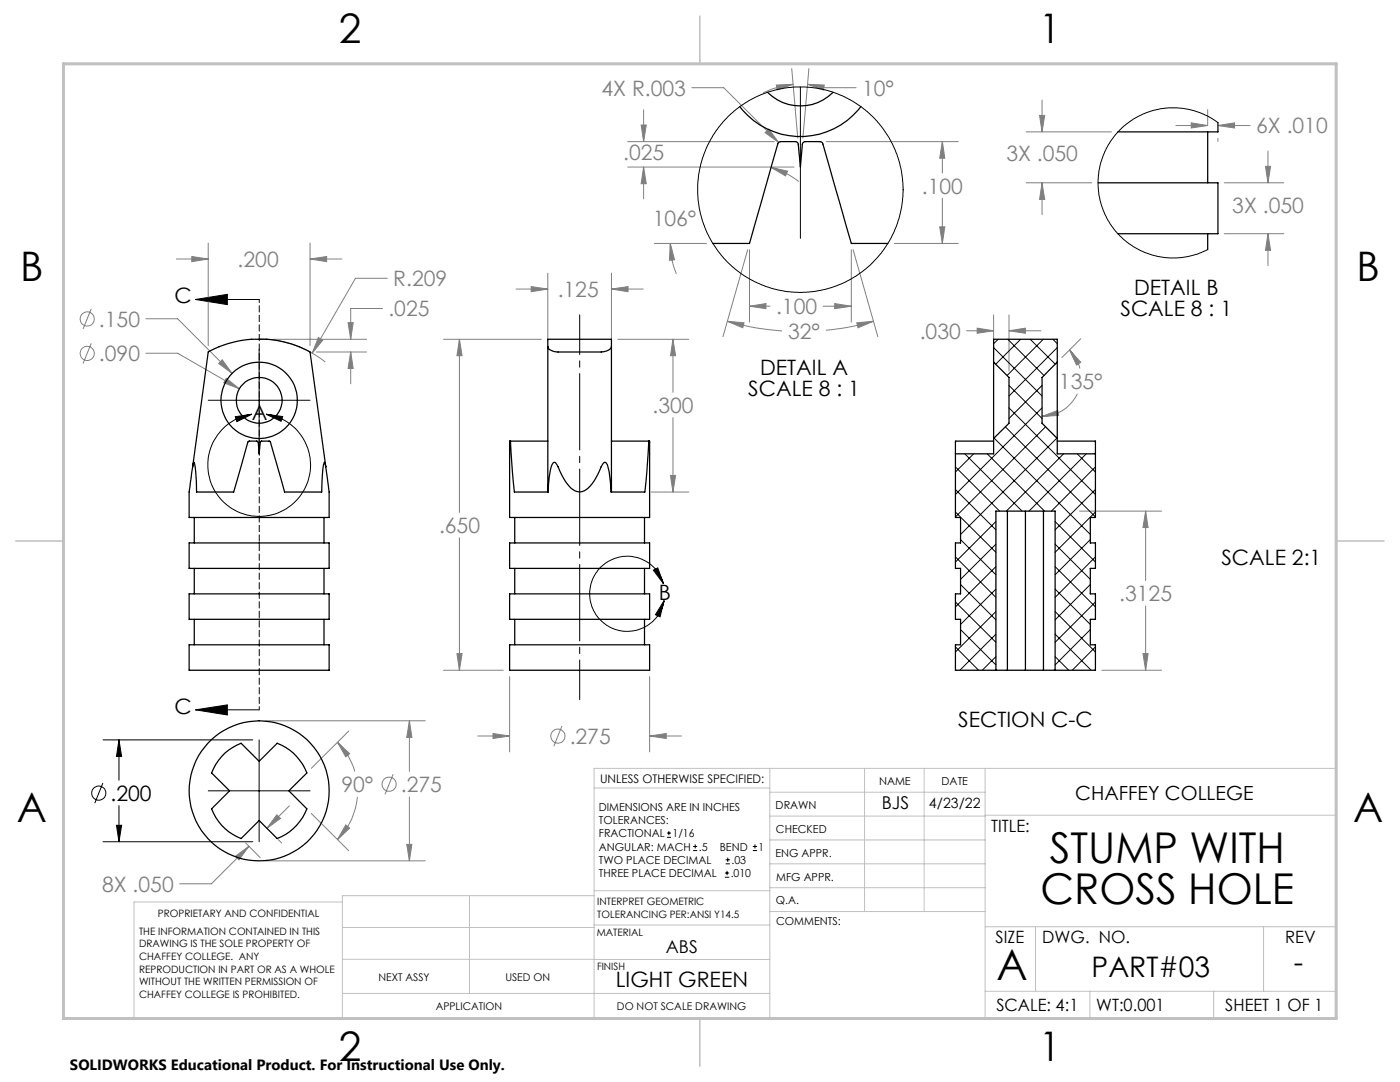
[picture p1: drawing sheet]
<svg xmlns="http://www.w3.org/2000/svg" width="279mm" height="216mm" viewBox="0 0 279 216" stroke-linecap="round" stroke-linejoin="round" font-family="sans-serif">
<g fill="none" stroke="#808080" stroke-width=".2">
<path d="M138.1 17.5h6.3l11 10.9M154.9 17l3.4-.2-3.2 1.2zM158 13.7l1.2 13.9M158.3 16.8a16.8 16.8 0 0 0-6 1.7M161.2 16.8l3.3 .2-.2 1zM161.2 16.8l3.3 .7h6.4M161.4 13.7l-1.2 13.9M208 20v6.3M125.3 28.3h29.3M125.3 33.3h33.2M128 24.9h1l-.6 3.4zM128.4 33.3l.6 3.4h-1z"/>
<path d="M128.4 21.9v6.4M128.4 33.3v6.4M152.7 26.5l.7-.7 2 2.6zM153.9 33.4l3.3 .7-.4 1zM153.9 33.4a15.1 15.1 0 0 1 5.5 2.8M164.9 28.3h26.3M188.1 28.3l.5 3.3h-1.1zM188.1 28.3v6.2M188.1 39.6v9M204.8 26.3h17M204.8 36.5h13.1M207.5 23h1l-.5 3.3z"/>
<path d="M208 36.5l.5 3.3h-1zM208 36.5v6.3M234.7 25h6.3M237.7 24.5l3.3 .5-3.3 .5zM241 21.9v3.1M243.1 25l3.3-.5v1zM243.1 27.6v.6M243.1 25h6.4M244.3 36.5h11.9M252.6 33.2h1l-.6 3.3zM253 30.1v6.4M35.2 51.7h6.4"/>
<path d="M38.3 51.2l3.3 .5-3.3 .5zM41.6 48.5v20.5M61.9 51.7l3.3-.5v1zM61.9 48.5v20.5M61.9 51.7h6.3M77.3 55.5h-6.4l-8.6 15M103 57.7h6.3M106 57.2l3.3 .5-3.3 .5zM109.3 54.5v13.4M122 57.7l3.3-.5v1zM122 54.5v13.4M122 57.7h6.4"/>
<path d="M130.6 48.6h10.4M133.8 48.6l.8 3.2-1 .1zM133.8 48.6v.5a15.6 15.6 0 0 0 1.2 5.5M149.2 49.8l-4.9 17.4M149.6 49.8v14.5M169.9 49.8v14.5M170.3 49.8l4.9 17.4M178.5 48.6h12.7M187.5 45.3h1.1l-.5 3.3zM244.3 46.6h11.9M253 46.6v6.4M253 46.6l.6 3.4h-1z"/>
<path d="M18.2 61.6l-1.6 4.1M18.2 68.5l-1.6 4M29.1 63.6h6.4l10.8 10.9M29.1 70.5h6.4l12.3 7.1M44.3 71.8l2 2.7-2.7-2zM45.2 75.5l2.6 2.1-3.1-1.2zM51.5 67.6a21.4 21.4 0 0 1 13.4 4.6M54.5 67.7h18.7M63.1 70.2h10.1M63.5 67.3l.9 .6-2.1 2.6zM69.5 64.4h1l-.5 3.3zM70 70.2l.5 3.3h-1z"/>
<path d="M70 70.2v6.4M76.3 61.6h-6.3v6.1M88.5 67.7h19.6M91.7 67.7l.5 3.3h-1zM91.7 67.7v34.6M123.3 67.7h14.2M134.3 67.7l.5 3.3h-1zM134.3 67.7v10.6M145.1 64.1l3.4 .3-.3 1zM145.1 64.1a51.3 51.3 0 0 0 11 1.9M149.6 61.1l3.3-.5v1zM149.6 61.1h4.1"/>
<path d="M164.3 61.1h5.6M166.6 60.6l3.3 .5-3.3 .5zM171 64.4l3.3-.3-3.1 1.3zM174.3 64.1a50.2 50.2 0 0 1-9.5 1.8M192.9 66h5.4M195 65.5l3.3 .5-3.3 .5zM198.3 62.8v8.2M201.4 66l3.2-.5v1zM201.4 62.8v11.2M201.4 66h6.3M213.4 69.8l2.3 2.5-.9 .5zM213.4 69.8a7.5 7.5 0 0 1 2.1 3.7"/>
<path d="M215 78.6a7.8 7.8 0 0 1-7 4.5M215.7 67.6l-3.8 3.8M130 98.2h7.5M133.8 94.9h1l-.5 3.3zM134.3 83.3v14.9M208 83.1l3.1-1.2 .2 1zM91.7 107.3v26.4M215.4 102h16.4M228.6 102l.5 3.3h-1zM228.6 102v13.9M88.5 133.7h11.9M91.2 130.4h1l-.5 3.3z"/>
<path d="M101.7 135v15M129.6 135v15M219.9 133.7h11.9M228.1 130.4h1l-.5 3.3zM228.6 120.9v12.8M53 143.8h31.9M67.3 148.1l2.5 2.3-.8 .6zM67.3 148.1a13.1 13.1 0 0 1 3.5 5.9M69.6 145.9l-7.5 7.4M71.3 159a13.7 13.7 0 0 1-4 8.5M78.5 154.5l-1.7 4M81.7 143.8v10.1"/>
<path d="M81.7 159v12.8M81.7 143.8l.5 3.3h-1zM95.4 146.9h6.3M98.4 146.4l3.3 .5-3.3 .5zM112.1 144.9l-1.6 4M129.6 146.9l3.4-.5v1zM129.6 146.9h6.4M47 170.9l2.7-2-2 2.7zM49 168.2l2.9 2.9M49.7 168.9l-7.5 7.5h-6.4M53 171.8h31.9M55.2 162.6l.8 .7-2.7 2z"/>
<path d="M55.5 167.5l.7 .7M57.7 160.8l-4.4 4.5M62.1 162.3l7.5 7.5M69 164.6l.8 .6-2.5 2.3zM81.2 168.5h1l-.5 3.3z"/>
<circle cx="17.4" cy="70.5" r="1.41"/>
<circle cx="17.4" cy="63.6" r="1.4"/>
<circle cx="77.6" cy="156.5" r="1.42"/>
<circle cx="111.3" cy="146.9" r="1.42"/>
</g>
<g fill="none" stroke="#000" stroke-width=".2">
<path d="M159.7 17.4v30.2M39 59.8l6.4-1.1v2.1zM39 59.8h12.7M41.6 79.9h20.3M51.7 69.7v20.3M47 83.1l3.3-.4-3 1.4zM50.3 82.7a10.2 10.2 0 0 0-7.2 15.6 10.2 10.2 0 0 0 17.2 0 10.2 10.2 0 0 0-7.2-15.6M53.1 82.7l3.3 .4-.3 1zM130.4 113.8l.9-.5 1.1 3.2zM132.4 116.5a7.5 7.5 0 0 0-11.7-4.1 7.5 7.5 0 0 0 .5 12.4 7.5 7.5 0 0 0 11.3-5M132.5 119.8l-.8 3.3-.9-.4zM20.5 156.2l-1.6 4.1"/>
<path d="M20.6 147.6h29.8M23.7 147.6v8.1M23.7 147.6l.6 3.4h-1.1zM39 141.6l6.4-.9v2zM39 141.6h12.7M41.6 157.8h20.3M51.7 147.6v20.4M20.6 168h29.8M23.2 164.7h1.1l-.6 3.3zM23.7 160.8v7.2M133.1 167.1h.8M133.1 166.2h.8"/>
<path d="M133.5 165.8v.9M138.3 169.7h.8M138.3 168.9h.8M138.7 168.5v.8M144.7 175h.8M144.7 174.2h.8M144.8 172.4h.9M144.8 171.6h.9M145.1 173.8v.8M145.2 171.1v.9M150.2 169.7h.9M150.2 168.9h.9"/>
<path d="M150.7 168.5v.8"/>
<circle cx="19.7" cy="158.3" r="1.41"/>
</g>
<path d="M51.7 59.7v81.9" fill="none" stroke="#000" stroke-width=".2" stroke-dasharray="1.3 .6" stroke-dashoffset=".6"/>
<path d="M115.7 62.8v76.8" fill="none" stroke="#000" stroke-width=".2" stroke-dasharray="15.2 1.3 1.3 1.3" stroke-dashoffset="7.3"/>
<g fill="none" stroke="#c0c0c0" stroke-width=".2">
<path d="M118.6 157.2h35M153.6 153.3v49.9M153.6 158.1h43M172.5 153.3v28.6M184.4 153.3v28.6M196.6 153.3v49.9M68.3 180h-41.6v23.2h240v-49.9h-148.1v49.9M93.7 178.7v19.5M118.6 178.7h-50.3v24.5M118.6 177.7h35M153.6 162.8h43M153.6 177.1h43"/>
<path d="M153.6 167.6h43M153.6 172.4h43M196.6 162.7h70.1M68.3 198.2h85.3M68.3 191.4l85.3 .1M68.3 185.1h50.3M118.6 184.6h35M153.6 181.9h43M196.6 184.9h70.1M196.6 197.8h70.1M206.7 184.9v12.9M217.5 197.8v5.4"/>
<path d="M242.2 197.8v5.4M252.2 184.9v12.9"/>
</g>
<path d="M139.7 3.2v9.5M3.1 107.9h9.6M266.7 107.9h9.5M139.7 203.2v9.6" fill="none" stroke="#c0c0c0" stroke-width=".3"/>
<path d="M12.7 12.7h254v190.5h-254z" fill="none" stroke="#c0c0c0" stroke-width=".6"/>
<g fill="#000">
<path d="M47 83.1l3.3-.4-3 1.4zM53.1 82.7l3.3 .4-.3 1zM39 59.8l6.4-1.1v2.1zM39 141.6l6.4-.9v2zM130.4 113.8l.9-.5 1.1 3.2zM132.5 119.8l-.8 3.3-.9-.4z"/>
<path d="M23.2 164.7h1.1l-.6 3.3zM23.7 147.6l.6 3.4h-1.1z"/>
</g>
<g fill="#808080">
<path d="M81.7 143.8l.5 3.3h-1zM81.2 168.5h1l-.5 3.3zM47 170.9l2.7-2-2 2.7zM55.2 162.6l.8 .7-2.7 2z"/>
<path d="M69.5 64.4h1l-.5 3.3zM70 70.2l.5 3.3h-1zM44.3 71.8l-.7 .7 2.7 2zM45.2 75.5l-.5 .9 3.1 1.2zM38.3 51.2l3.3 .5-3.3 .5zM61.9 51.7l3.3-.5v1zM63.5 67.3l-1.2 3.2 2.1-2.6zM106 57.2l3.3 .5-3.3 .5zM122 57.7l3.3-.5v1zM98.4 146.4l3.3 .5-3.3 .5zM129.6 146.9l3.4-.5v1zM134.3 67.7l.5 3.3h-1zM133.8 94.9h1l-.5 3.3zM91.7 67.7l.5 3.3h-1zM91.2 130.4h1l-.5 3.3zM69 164.6l.8 .6-2.5 2.3zM67.3 148.1l2.5 2.3-.8 .6zM161.2 16.8l3.3 .2-.2 1zM154.9 17l3.4-.2-3.2 1.2zM152.7 26.5l2.7 1.9-2-2.6zM128 24.9h1l-.6 3.4zM128.4 33.3l.6 3.4h-1zM188.1 28.3l.5 3.3h-1.1zM187.5 45.3h1.1l-.5 3.3zM153.9 33.4l3.3 .7-.4 1zM133.8 48.6l.8 3.2-1 .1zM145.1 64.1l3.4 .3-.3 1zM171 64.4l3.3-.3-3.1 1.3zM149.6 61.1l3.3-.5v1zM166.6 60.6l3.3 .5-3.3 .5zM207.5 23h1l-.5 3.3zM208 36.5l.5 3.3h-1zM253 46.6l.6 3.4h-1zM252.6 33.2h1l-.6 3.3zM237.7 24.5l3.3 .5-3.3 .5zM243.1 25l3.3-.5v1zM195 65.5l3.3 .5-3.3 .5zM201.4 66l3.2-.5v1zM208 83.1l3.1-1.2 .2 1zM213.4 69.8l2.3 2.5-.9 .5zM228.6 102l.5 3.3h-1zM228.1 130.4h1l-.5 3.3z"/>
</g>
<g fill="none" stroke="#000" stroke-width=".25">
<path d="M153.2 18.4a9.2 9.2 0 0 0 13.1 0M147.6 21.3a15.2 15.2 0 0 0 24.2 0M219.1 36.5h24v10.1h-20M241 26.3v10.2M243.1 24.4v1.9h-20M142.3 48.6h7.3l5.7-20.1 .5-.2h3l.4 .1 .5 4.9 .5-4.8 .3-.2h1.3a4.3 4.3 0 0 1 2.3 .2l5.8 20.1h7.3M241 46.6v3.2M109.3 69.2a1.67 1.67 0 0 0 1.9 1h8.8a1.92 1.92 0 0 0 2-1M109.3 69.2v-1.5h12.7v1.5M109.3 69.2v29M122 69.2v29M198.3 72.2v15.3"/>
<path d="M198.3 72.2v-4.5h12.7v4.5M198.3 72.2l3.1 3.1v9.2l-3.1 3M211 72.2v15.3M211 72.2l-3 3.1v9.2l3 3M38.5 93.1l-.8 5v5.2h28v-5.2l-.7-5M38.5 93.1l.2-.8 .4 1.8 .1 4.1h7.4l2.9-10a1.1 1.1 0 0 1 1.2-.2 .65 .65 0 0 1 .8 .3l.2 2.3 .2-2.3a.56 .56 0 0 1 .9-.3h.2a.87 .87 0 0 1 1 .2l2.8 10h7.4l.2-4.5 .3-1.4 .3 .8M38.5 93.1l3.2-22.9a21.3 21.3 0 0 1 8.5-2.5 20.6 20.6 0 0 1 6.3 .5 21.1 21.1 0 0 1 5.4 2l3.1 22.9M101.8 88h-.1v15.3h27.9v-15.3h-.1M101.8 88l.9 10.2h6.7a17.4 17.4 0 0 1 .8-5.6l.4-.3h.2l.3 .3a13 13 0 0 0 3.2 5.1 2.37 2.37 0 0 0 3.5-.7l1.1-1.6 1.3-2.7 .4-.4h.3a2.81 2.81 0 0 1 .7 1.8l.4 4.1h6.7l.8-10.2M101.8 88h7.5M122 88h7.5M198.3 88l-7.6 .1v15.2h1v5h-1v5.1h1v5.1h-1v5.1h1v5.1h-1v5h8.1"/>
<path d="M198.3 87.5v3.1h-7.6M211 88h7.6v15.3h-1v5h1v5.1h-1v5.1h1v5.1h-1v5.1h1v5h-8M211 87.5v3.1h7.6M37.7 118.5h28v5.1h-28zM37.7 108.3h28v5.1h-28zM38.8 103.3v5M38.8 113.4v5.1M64.7 103.3v5M64.7 113.4v5.1M101.7 118.5h27.9v5.1h-27.9zM101.7 108.3h27.9v5.1h-27.9zM102.7 103.3v5"/>
<path d="M102.7 113.4v5.1M128.6 103.3v5M128.6 113.4v5.1M201 102v31.7M204.6 102v31.7M208.2 102v31.7M37.7 128.7h28v5h-28zM38.8 123.6v5.1M64.7 123.6v5.1M101.7 128.7h27.9v5h-27.9zM102.7 123.6v5.1M128.6 123.6v5.1"/>
<path d="M198.8 133.7h2.2M198.8 133.7v-31.7h11.8v31.7M201 133.7h7.2M208.2 133.7h2.4M44.9 150.3a11.6 11.6 0 0 1 3.2-2l3.6 3.6 3.6-3.6a10.1 10.1 0 0 1 5.9 5.9l-3.6 3.6 3.6 3.6a10.4 10.4 0 0 1-5.9 5.9l-3.6-3.6-3.6 3.6a10.2 10.2 0 0 1-5.9-5.9l3.6-3.6-3.6-3.6a10.7 10.7 0 0 1 2.7-3.9z"/>
<circle cx="51.7" cy="79.9" r="7.6"/>
<circle cx="51.7" cy="79.9" r="4.6"/>
<circle cx="51.7" cy="157.8" r="14"/>
</g>
<g fill="none" stroke="#000" stroke-width=".2">
<path d="M243.1 24.4l-1.9-1.1-1.6-.8-2.3-.7-1.5-.2-2.6-.1-1.3 .2-1.9 .4-1.9 .7-1.9 1-2 1.4-1.1 1.1-1.2 1.6-1.2 1.8-.5 1.2-.7 2.1-.3 2-.1 2.1 .3 2 .3 1.5 .8 2.1 1.1 2.1 1.1 1.4 1.5 1.5 1.2 1 3.1 1.7 2.5 .8 2.4 .3 1.9-.1 2-.2 1.9-.6 1.8-.8M198.3 69.4l9.7 9.6M199.2 67.7l-.9 .9M201.1 67.7l7.3 7.2M201.4 76.9l6.6 6.6M203.7 67.7l-5 5M205.6 67.7l5 5M208 76.9l-6.6 6.6M208.2 67.7l-7.2 7.2M210.1 67.7l.9 .9M211 69.4l-9.6 9.6M190.7 97.7l8.1 8"/>
<path d="M190.7 93.2l8.8 8.8M192.5 90.6l11.5 11.4M194.3 90.6l-3.6 3.6M197 90.6l11.5 11.4M198.4 87.4l19.2 19.2M200.6 85.2l18 18M201.4 81.4l17.2 17.3M208 81.4l-17.3 17.3M208.7 85.2l-18 18M210.9 87.4l-19.2 19.2M212.3 90.6l-11.5 11.4M215 90.6l3.6 3.6"/>
<path d="M216.8 90.6l-11.4 11.4M218.6 93.2l-8.8 8.8M218.6 97.7l-8 8M190.7 111.1l8.1 8.1M190.7 102.2l8.1 8M191.7 116.6l7.1 7.1M191.7 107.7l7.1 7M198.8 104.1l-8.1 8M198.8 108.6l-7.1 7M198.8 113.1l-8.1 8M198.8 117.5l-7.1 7.1M210.6 117.5l7 7.1"/>
<path d="M210.6 113.1l8 8M210.6 108.6l7 7M210.6 104.1l8 8M217.6 107.7l-7 7M217.6 116.6l-7 7.1M218.6 102.2l-8 8M218.6 111.1l-8 8.1M190.7 133.6l.1 .1M190.7 129.1l4.6 4.6M190.7 120.1l8.1 8.1M191.7 125.6l7.1 7.1M198.8 122l-8.1 8.1"/>
<path d="M198.8 126.5l-7.2 7.2M198.8 131l-2.8 2.7M210.6 131l2.7 2.7M210.6 126.5l7.2 7.2M210.6 122l8 8.1M217.6 125.6l-7 7.1M218.6 120.1l-8 8.1M218.6 129.1l-4.6 4.6M218.6 133.6l-.1 .1"/>
<circle cx="159.7" cy="37.8" r="20.5"/>
</g>
<g font-size="8.5">
<text x="209.5" y="172.3">STUMP WITH</text>
<text x="207.6" y="180.4">CROSS HOLE</text>
<text x="198.9" y="195.5">A</text>
</g>
<g font-size="8.1">
<text x="67.6" y="8.5">2</text>
<text x="207.3" y="8.5">1</text>
<text x="4" y="56.2">B</text>
<text x="270.7" y="56.2">B</text>
<text x="3.3" y="164.1">A</text>
<text x="270" y="164.1">A</text>
<text x="67.6" y="211.7">2</text>
<text x="207.3" y="211.7">1</text>
</g>
<g font-size="5.6">
<text x="217.9" y="194.9">PART#03</text>
<text x="258.2" y="194">-</text>
</g>
<g font-size="4.2" fill="#808080">
<text x="120" y="19.1">4X R.003</text>
<text x="172" y="19.1">10°</text>
<text x="250.7" y="26.6">6X .010</text>
<text x="124.4" y="31.9">.025</text>
<text x="200.8" y="32.2">3X .050</text>
<text x="184" y="38.6">.100</text>
<text x="130.3" y="45.1">106°</text>
<text x="245.9" y="42.6">3X .050</text>
<text x="47.4" y="53.3">.200</text>
<text x="78.5" y="57.1">R.209</text>
<text x="111.3" y="59.3">.125</text>
<text x="19.8" y="65.2">.150</text>
<text x="77.5" y="63.1">.025</text>
<text x="154.9" y="62.7">.100</text>
<text x="157.3" y="67.7">32°</text>
<text x="183.6" y="67.6">.030</text>
<text x="19.8" y="72.1">.090</text>
<text x="211.3" y="77.6">135°</text>
<text x="130.2" y="82.4">.300</text>
<text x="87.6" y="106.4">.650</text>
<text x="223.4" y="120">.3125</text>
<text x="113.7" y="148.4">.275</text>
<text x="68.1" y="158">90°</text>
<text x="80" y="158">.275</text>
<text x="20.4" y="177.9">8X .050</text>
</g>
<g font-size="4.2">
<text x="226.3" y="58.9">DETAIL B</text>
<text x="34.8" y="60.5">C</text>
<text x="223.6" y="63">SCALE 8 : 1</text>
<text x="151.7" y="74.9">DETAIL A</text>
<text x="50.3" y="83.8">A</text>
<text x="149.3" y="79">SCALE 8 : 1</text>
<text x="131.5" y="119.7">B</text>
<text x="34.8" y="142.4">C</text>
<text x="191.3" y="145.2">SECTION C-C</text>
<text x="22.1" y="159.8">.200</text>
<text x="122.9" y="196.8">LIGHT GREEN</text>
</g>
<text font-size="4.2" fill="#010000" x="243.8" y="112.8">SCALE 2:1</text>
<text font-size="3.9" x="214.6" y="159.6">CHAFFEY COLLEGE</text>
<g font-size="3.5">
<text x="176" y="161.3">BJS</text>
<text x="132.9" y="190.1">ABS</text>
</g>
<g font-size="3.4">
<text x="197.8" y="166">TITLE:</text>
<text x="198.7" y="188.1">SIZE</text>
<text x="208" y="188.1">DWG. NO.</text>
<text x="256.5" y="188.2">REV</text>
<text x="198.8" y="201.7">SCALE: 4:1</text>
<text x="218.8" y="201.7">WT:0.001</text>
<text x="244.5" y="201.7">SHEET 1 OF 1</text>
</g>
<text font-size="3" x="14" y="213.5">SOLIDWORKS Educational Product. For Instructional Use Only.</text>
<text font-size="2.8" x="185.4" y="161.3">4/23/22</text>
<text font-size="2.4" x="119.8" y="156.2">UNLESS OTHERWISE SPECIFIED:</text>
<g font-size="2.2">
<text x="119.5" y="161.8">DIMENSIONS ARE IN INCHES</text>
<text x="154.8" y="161.4">DRAWN</text>
<text x="175.4" y="156.6">NAME</text>
<text x="187.9" y="156.7">DATE</text>
<text x="119.5" y="164.4">TOLERANCES:</text>
<text x="119.5" y="167.1">FRACTIONAL</text>
<text x="134.2" y="167.1">1/16</text>
<text x="154.9" y="166.3">CHECKED</text>
<text x="119.5" y="172.4">TWO PLACE DECIMAL</text>
<text x="119.5" y="169.7">ANGULAR: MACH</text>
<text x="139.5" y="169.7">.5</text>
<text x="143.6" y="169.7">BEND</text>
<text x="146" y="172.4">.03</text>
<text x="151.4" y="169.7">1</text>
<text x="154.8" y="170.9">ENG APPR.</text>
<text x="119.5" y="175">THREE PLACE DECIMAL</text>
<text x="145.8" y="175">.010</text>
<text x="154.9" y="175.7">MFG APPR.</text>
<text x="154.9" y="180.4">Q.A.</text>
<text x="154.9" y="184.6">COMMENTS:</text>
</g>
<g font-size="2.1">
<text x="75.5" y="195.7">NEXT ASSY</text>
<text x="100.9" y="195.7">USED ON</text>
<text x="86.9" y="201.5">APPLICATION</text>
<text x="123.1" y="201.6">DO NOT SCALE DRAWING</text>
</g>
<g font-size="2">
<text x="31.5" y="182.9">PROPRIETARY AND CONFIDENTIAL</text>
<text x="119.2" y="180.6">INTERPRET GEOMETRIC</text>
<text x="119.2" y="183.1">TOLERANCING PER:ANSI Y14.5</text>
<text x="27.8" y="186.5">THE INFORMATION CONTAINED IN THIS</text>
<text x="27.8" y="189">DRAWING IS THE SOLE PROPERTY OF</text>
<text x="27.8" y="191.6">CHAFFEY COLLEGE. ANY</text>
<text x="119.1" y="186.7">MATERIAL</text>
<text x="27.8" y="194.1">REPRODUCTION IN PART OR AS A WHOLE</text>
<text x="27.8" y="196.6">WITHOUT THE WRITTEN PERMISSION OF</text>
<text x="119.1" y="193.5">FINISH</text>
<text x="27.8" y="199.1">CHAFFEY COLLEGE IS PROHIBITED.</text>
</g>
</svg>
